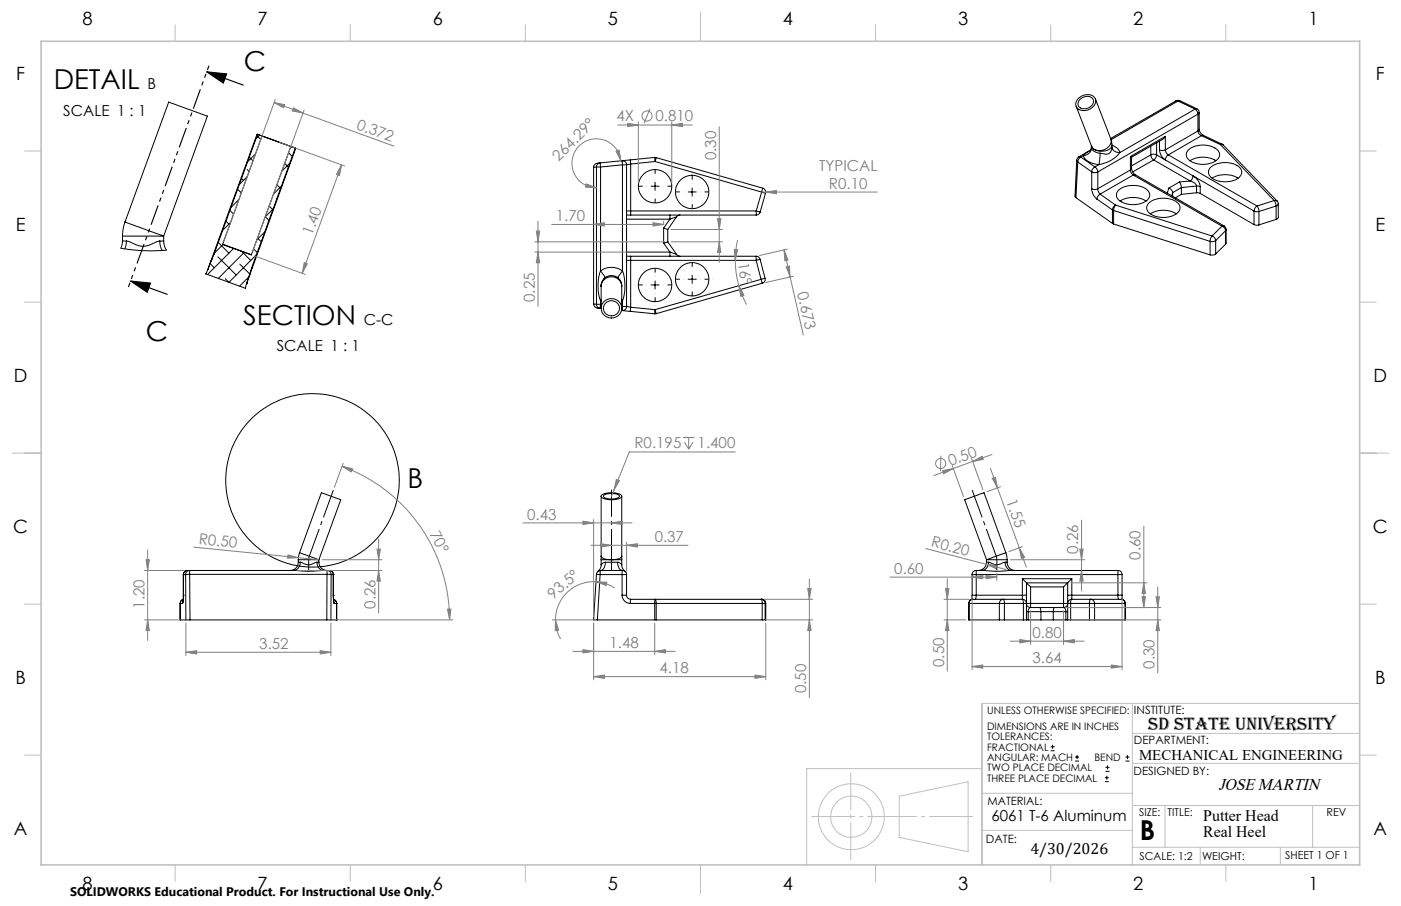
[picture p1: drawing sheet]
<svg xmlns="http://www.w3.org/2000/svg" width="432mm" height="279mm" viewBox="0 0 432 279" stroke-linecap="round" stroke-linejoin="round" font-family="sans-serif">
<g fill="none" stroke="#000" stroke-width=".31">
<path d="M331.7 32.8l4.7 12.4M332.2 30.6a3.5 3.5 0 0 1 5.3-.3 3.2 3.2 0 0 1-3.5 3.8 2.1 2.1 0 0 1-2.2-1.1 2.1 2.1 0 0 1 .4-2.4zM332.8 30.7a2.56 2.56 0 0 1 4.1 .1 2.65 2.65 0 0 1-1.4 2.5 2.65 2.65 0 0 1-3-.4 1.71 1.71 0 0 1 .3-2.2zM337.6 30.5l4.8 12.4M362.4 31.1l.7 .1M362.4 31.1l-20.1 11.6M363.1 31.2l5.2 2.5M363.1 31.2l-20.7 11.9M363.6 31l-1.2 .1M363.6 31l-.5 .2M363.6 31l5.3 2.5M368.3 33.7l.7 .6 .2 .9"/>
<path d="M368.3 33.7l-23.1 13.3M368.9 33.5l.5 .5 .2 .7M368.9 33.5l-.6 .2M369.2 35.2l-30.9 17.8M369.2 35.2v5.2M369.6 39.9l.2 .8 1 1M369.6 34.7l-.4 .5M369.6 39.9l-.4 .5M369.6 34.7v5.2M73.2 58.3l1.2 1.2M74.4 55l.6 .6M76.2 52.2l.6 .7"/>
<path d="M76.2 54.5l-2.4 2.4M76.8 48.5l1.2 1.1M78.8 47.4l-2.5 2.4M79.2 41.9l1.2 1.1M79.2 41.4l-13.4 37M79.4 41.5l-.2-.1 12 4.3-.2-.1M79.4 41.5l-13.5 37M79.4 41.5l1.4 .4M80 41.7l-1.1 1.1M80.8 41.9h-.3l9.4 3.4-.3-.1M80.8 41.9l-12.2 33.5M85.3 57l1.2 1.1"/>
<path d="M86.7 57.4l-2.4 2.4M87.7 50.4l1.2 1.1M88.9 47.1l1.2 1.1M89.3 50.3l-2.4 2.5M89.6 45.2l1.4 .4M89.6 45.2l-12.1 33.4M89.9 45.3l-.5 .4M91 45.6l-13.5 37.1M91.2 45.7l-13.5 37M183 51.6v42.1M183.8 51.5h1.3M183.8 51.5v42.3"/>
<path d="M183.8 51.5l-.8 .1M185 50.2l.1 1.3M185 50.2a1.27 1.27 0 0 0-1.2 1.3M185 50.2l-.9 .1a1.27 1.27 0 0 0-1.1 1.3M185.1 51.5v32M191.7 49.6l.1 1.2M191.7 49.6a1.22 1.22 0 0 1 1.4 1.2M191.7 49.6l-6.7 .6M191.8 50.8h1.3M191.8 50.8l-6.7 .7M191.8 50.8v32.8M193.1 50.8v43.7"/>
<path d="M194.3 49.3l.1 1.3M194.3 49.3l-2.6 .3M194.4 50.6l-1.3 .2M194.4 50.6v14.5M200.7 57.4h2.5M201.8 48.5l.1 1.3M201.8 48.5l.4 .1M201.8 48.5l-7.5 .8M201.9 49.8l32.8 9.4M201.9 49.8l-7.5 .8M201.9 56.2v2.5M202.2 48.6l-.3 1.2"/>
<path d="M202.2 48.6l32.9 9.4M212.1 59.2h2.5M213.3 58v2.5M234.7 59.2l1.2 .4M234.7 59.2l-1.6 5.9M235.1 58l-.4 1.2M235.1 58a1.26 1.26 0 0 1 .8 1.6M235.9 59.6l-1.6 5.8M331.9 49.4l-.6 11.1 .3 .5M331.9 49.4l.3 .6M332.2 50l-.6 11M332.2 50l4.3 3"/>
<path d="M332.5 48.4l-.6 1M332.5 48.4h.6M333.1 48.4l-.8 .9-.1 .7M333.1 48.4l4.3 3.1M333.9 48a5.1 5.1 0 0 0 4.8 2.8M333.9 48l-.8 .4M336.1 46.4l-2.2 1.6M336.1 46.3l-3.6 2.1M336.4 45.5l-.4 1M336.4 45.5v.2M336.4 44.9v.6M336.4 45.7a2.63 2.63 0 0 1-2.5 2.3"/>
<path d="M336.4 45.7a2.76 2.76 0 0 0 2.7 1.5M336.4 45.2l.9 .9M336.4 45.2l.1 .2M336.5 58.2a4.3 4.3 0 0 0 1.6 3.2M336.5 53l.6 .2 1.2-.2M336.5 58.2l.6 .2 1.2-.2M336.5 53v5.2M336.5 45.4l.8 .7M337.4 51.5l-.8 .8-.1 .7M337.4 51.5l.6 .4 .3 1.1M338.3 58.2l.2 .7 .6 1M338.3 53v5.2"/>
<path d="M338.7 50.8l-1.3 .7M339.1 59.9l-.9 .8-.1 .7M339.1 47.2l-.4 3.6M339.1 59.9l4.8 3.4M342.4 42.9l.3 1.9M342.4 42.9a3.4 3.4 0 0 1-4.4 3.5l-.7-.3M342.7 45.6v-.1a2.32 2.32 0 0 1-1.1 1.9l-1 .1-1.5-.3M342.7 45.6h.1M342.7 44.8a3.5 3.5 0 0 1-4.7 1.6l-.7-.3M342.7 45.6a2.16 2.16 0 0 0 2.5 1.4M342.7 44.8a3.7 3.7 0 0 1 2.5 2.2M342.7 44.8v.7"/>
<path d="M344.6 58.8a7.1 7.1 0 0 1 9.4 .3 2.28 2.28 0 0 1-1.5 3.3 7.2 7.2 0 0 1-8.1-1.2 1.92 1.92 0 0 1 .2-2.4zM345.2 47a10 10 0 0 1-6.5 3.8M348.4 52.4l.3 .9 .6 .7M348.4 48.3l.4 .2M348.4 48.3v4.1M348.4 52.4l-10.1 5.8M348.8 51.9l.4 1.4 .7 .6M348.8 51.9l-.4 .5M348.8 48.5v3.4M349.3 54l-10.2 5.9M349.3 54l27.3 15.7M349.9 53.9l-.6 .1"/>
<path d="M349.9 53.9l27.4 15.8M354.7 47.8l.2 .8 .7 .7M354.7 47.8l.6-.2 1.2 .2M354.7 47.8l-5.9 3.4M354.7 45.1v2.7M355.6 49.3l11.2 6.5M355.6 49.3l-6.5 3.7M356.5 47.8l-.4 1.1-.5 .4M356.5 47.8l30 17.3M356.5 44v3.8M357.4 46.2a4 4 0 0 0 1.8 3.1l.2-.9 .7-.6M357.4 46.2l.9 .2 .9-.2"/>
<path d="M357.4 43.5v2.7M359.2 42.1l-.9 .9-9.5 5.5M359.2 46.2l.2 .9 .7 .7M359.2 42.1v4.1M359.2 42.1l-10.8 6.2M360.1 47.8l27.3 15.7M360.2 58a1.68 1.68 0 0 1 1.2 1.4M360.2 58l-.4 1.6M361.4 59.4v1.1M361.4 59.4l-.3 1M363.5 56.1l.6 1.8M363.5 56.1l-3.3 1.9"/>
<path d="M364.1 57.9l-2.7 1.5M364.1 57.9v2M364.1 59.9l-1.9 1.1M366.4 46.1a7.2 7.2 0 0 1 9.2 .5 2.36 2.36 0 0 1-1.6 3.4 7.2 7.2 0 0 1-8.1-1.2 1.97 1.97 0 0 1 .5-2.7zM366.7 49.6a7.8 7.8 0 0 1 8.1 0M366.8 55.8l.7-.7 .2-.8a4.5 4.5 0 0 1 2.2 3.3M366.8 55.8a2.48 2.48 0 0 1 2 1.6M366.8 55.8l-3.3 .3M368.8 57.4l1.1 .2M368.8 59.4l1.1 .3M368.8 57.4l-4.7 .5M368.8 57.4v2"/>
<path d="M368.8 59.4l-4.7 .5M369.2 40.4l.3 .8 .8 .6M369.2 40.4l-10 5.8M369.9 57.6v2.1M369.9 59.7l16.6 9.6M370.3 41.8l-10.2 6M370.3 41.8l5.8 2.8M370.8 41.7l-.5 .1M370.8 41.7l5.9 2.8M373.3 51.5a7.4 7.4 0 0 1 8.9 .3 2.26 2.26 0 0 1-1.4 3.6 7.3 7.3 0 0 1-8-1.2 1.98 1.98 0 0 1 .5-2.7zM373.6 55a7.8 7.8 0 0 1 8 0M376.1 44.6l.9 .2"/>
<path d="M376.1 44.6l16.6 17.2M376.7 44.5l.3 .3M376.7 44.5l-.6 .1M377 44.8l16.6 17.2M37.7 74.3l-.4 2.3 4.1 .5 4.6 .3 5.3-.3-.6-1.2-.3-1.6M37.7 74.3h1.3M37.7 72.8h12.7M37.7 72.8v1.5M38.5 68.5l-.6 2.7-.2 1.6M38.5 68.5l13.6-37 11.8 4.3-13.5 37M38.5 68.5l11.9 4.3M39 74.3l.5 .1a9 9 0 0 0 5.8 1.4l3.9-1.5"/>
<path d="M39 74.3l-.5 2.4M49.2 74.3l.2 1.6 .6 1.3M49.2 74.3h1.2M50.4 72.8v1.5M65.8 78.4l-.8 2M65.8 78.4l.1 .1M65.9 78.5l-.6 1.6M67.2 79.2l5.6 5.6M67.3 74.8l3.3 3.3M68.6 75.4l8.9 3.2M68.7 75.4l-2.6 2.7M69.7 68.2l1.1 1.2"/>
<path d="M70.9 64.9l1.1 1.1M71.1 68.6l-2.4 2.4M72 76.6l-8 8.1M73.6 61.5l-2.4 2.5M74.4 77.5l2.9 2.8M75.3 77.8l-8 8.1M78.4 77l.9 .9M79 78.6l-8.4 8.5M79.4 73.4l1.1 1.1M81.6 71.5l-2.4 2.4M82.9 63.5l1.1 1.1M84.2 64.5l-2.5 2.4 1.2 1.1"/>
<path d="M85.1 61.2l.2 .2M193.1 65.1h1.3M193.1 66.3h1.3M193.1 79h1.3M193.1 67.6h13.4M193.1 77.8h13.4M194.4 65.1v1.2M194.4 79v1.3M194.4 65.1h38.7M194.4 66.3h38.7M194.4 79h38.6M204.5 70.3l1.3 .5"/>
<path d="M204.5 75l2 2.8M204.5 70.3v4.7M205.8 74.6l-1.3 .4M205.8 70.8v3.8M205.8 74.6l2.7 3.9M206.5 66.3v1.3M206.5 77.8v1.2M206.5 77.8l2 .7M206.5 67.6l-2 2.7M208.5 66.9l-2 .7M208.5 78.5l.5 .4 .6 .1M208.5 66.9l-2.7 3.9"/>
<path d="M209.6 66.3l-1.1 .6M233 79v1.3M233 79a1.23 1.23 0 0 1 1.3 1M233.1 65.1l1.2 .3M233.1 65.1v1.2M234.3 65.4a1.25 1.25 0 0 1-1.2 .9M234.3 80l-1.3 .3M234.3 80l1.5 5.8M331.6 61l11.3 7.9M338.1 61.4l4.8 3.3M342.9 64.7l.3 .2M342.9 68.9l.3 .2"/>
<path d="M342.9 64.7v4.2M343.2 64.9l29.8 9.5M343.2 64.9v4.2M343.2 69.1l29.8 9.5M343.9 63.3l-.5 .7-.2 .9M343.9 63.3a1.8 1.8 0 0 0-1 1.4M343.9 63.3l29.7 9.5M345.2 62a7.8 7.8 0 0 1 8 0M354.2 62.5a7.3 7.3 0 0 1 9.2 .5 2.31 2.31 0 0 1-1.6 3.4 7.1 7.1 0 0 1-8-1.2 1.92 1.92 0 0 1 .4-2.7zM354.5 66a7.6 7.6 0 0 1 8 0M373 74.4v4.2M373.6 72.8l-.6 1.6"/>
<path d="M373.6 72.8a1.74 1.74 0 0 1 1.1 1.4M374.7 74.2l-.8 .3-.9-.1M374.7 78.3l-.8 .4-.9-.1M374.7 74.2v4.1M376.6 69.7a1.62 1.62 0 0 1 1.1 1.5M376.6 69.7l-3 3.1M377.3 69.7l.3 .3 .3 .8M377.3 69.7h-.7M377.7 71.2l-3 3M377.7 71.2v4.1M377.7 75.3l-3 3M377.9 70.8v4.2l-.2 .3"/>
<path d="M377.9 70.8l-.2 .4M386.5 65.1l1.5 .1M386.5 69.3l.7 .2 .8-.1M386.5 65.1v4.2M387.4 63.5l.4 .6 .2 1.1M387.4 63.5l-.6 .7-.3 .9M388 65.2v4.2M392.7 61.8l.6 1.7M392.7 61.8l.9 .2M392.7 61.8l-5.3 1.7M393.3 63.5l-5.3 1.7M393.3 63.5v4.2"/>
<path d="M393.3 67.7l-5.3 1.7M393.6 62l.4 .9M394 62.9v4.2l-.7 .6M394 62.9l-.7 .6M63.4 84.5l12.2 4.4 .4-1.4M63.4 84.4l.1 .1M64 83.2l-.6 1.3M64 83.2h.1M64.8 81.3l1.2 1.3M65 80.4l-1 2.8M65.3 80.1l-1.3 3.1M65.3 80.1l-.3 .3"/>
<path d="M69.4 85.9l1.1 1.1M73.9 81.5l3.1 3M76 87.5v.1M76 87.5h.1M76.7 85.4l-2.9 2.9M77 84.8l-1 2.7M77 84.3l-1 3.2M77 84.3v.5M77.5 82.7h.2M77.5 82.7l-.5 1.6M77.7 82.7l-.7 2.1M183 93.7a1.34 1.34 0 0 0 1.1 1.3l.9 .1"/>
<path d="M183 93.7l.8 .1M183.8 93.8h1.3M183.8 93.8a1.21 1.21 0 0 0 1.2 1.3M185.1 83.5a13.5 13.5 0 0 0 0 9.3M185.1 83.5l1.5 2-.5 .5M185.1 83.5a5.7 5.7 0 0 1 6.7 .1M185.1 93.8l-.1 1.3M185.1 92.8v1M185.1 92.8l.2 .1M185.1 93.8h.2M185.3 88.3a3.2 3.2 0 0 1 3.2-3.3 3.2 3.2 0 0 1 3.1 3.3M185.3 88.3a3.2 3.2 0 0 1 3.2-2.9 3.2 3.2 0 0 1 3.1 2.9"/>
<path d="M185.3 88.3v6.8h-.3M185.3 92.5l-.2 .3M185.3 87.6v.6M186 93.1a3.1 3.1 0 0 1 4.6-.3 3.1 3.1 0 0 1-.2 4.6 3.1 3.1 0 0 1-4.1-.1 3.1 3.1 0 0 1-.3-4.2zM186.6 93.5a2.44 2.44 0 0 1 3.6-.1 2.44 2.44 0 0 1-.2 3.6 2.44 2.44 0 0 1-3.5-.5 2.23 2.23 0 0 1 .1-3zM191.6 95.7l.1 .1M191.6 88.3v6.8M191.6 92.5l.2 .2M191.6 94.5h.2M191.7 95.8l2.6 .2M191.8 83.6l-1.4 2 .2 .2M191.8 83.6a13.8 13.8 0 0 1 0 9.1"/>
<path d="M191.8 94.5h1.3M191.8 94.5l-.1 1.3M191.8 92.7v1.8M191.8 92.7l-.2 .2M193.1 94.5a1.27 1.27 0 0 1-1.4 1.3M193.1 80.3h1.3M193.1 94.5l1.3 .3M194.3 96l7.5 .8M194.4 94.8l-.1 1.2M194.4 80.3v14.5M194.4 80.3h38.6M194.4 94.8l7.5 .7"/>
<path d="M200.7 87.9h2.5M201.9 95.5l.3 1.2M201.9 95.5l-.1 1.3M201.9 86.6v2.5M202.2 96.7l-.4 .1M212.1 86.1h2.5M213.3 84.9v2.5M233 80.3l1.6 5.8M234.6 86.1l.3 1.2M234.6 86.1l-32.7 9.4M234.9 87.3l-32.7 9.4M235.8 85.8l-1.2 .3"/>
<path d="M235.8 85.8a1.23 1.23 0 0 1-.9 1.5M185.3 153v18.5M185.4 152.7a6 6 0 0 1 6.2 .2 1.05 1.05 0 0 1-1.2 1l-1.5 .2-1.7-.1a2.1 2.1 0 0 1-1.9-1zM186.2 152.7a4.8 4.8 0 0 1 4.7 .2 2.51 2.51 0 0 1-2.8 1l-.4-.1a1.55 1.55 0 0 1-1.7-.9zM191.6 153v18.5M56.5 177.2h.1M56.5 177.2h.7M56.5 177.2v6.4M57.2 177.2l.1 14M58.5 177.1l-1.3 .1M58.5 177.1v-1.1a1.12 1.12 0 0 0-1.3 1.2M58.5 177.1l.1 14.1"/>
<path d="M58.5 177.1h42.3M90.5 175.9h-32.7a1.26 1.26 0 0 0-1.3 1.3M90.5 175.9l4.4 .3 4.8-.3M91.9 173.4a2.53 2.53 0 0 1-2.5 2.5M91.9 173.4h.7M91.9 172.6h6.4M91.9 172.6v.8M92.3 170.5l-.4 2.1M92.3 170.5l6.8-18.6 1.3 .5 4.6 1.7-6.7 18.5M92.3 170.5l6 2.1M92.6 173.4l.5 .1a3.4 3.4 0 0 0 4.1 0l.5-.1M92.6 173.4a2.32 2.32 0 0 1-2.1 2.5"/>
<path d="M97.7 173.4a2.33 2.33 0 0 0 2 2.5M97.7 173.4h.6M98.3 173.4a2.53 2.53 0 0 0 2.5 2.5M98.3 172.6v.8M99.7 175.9h1.8a1.21 1.21 0 0 1 1.2 1.3M100.8 177.1l1.3 .1M100.8 177.1v-1.1a1.13 1.13 0 0 1 1.3 1.2M100.8 177.1l-.1 14.1M102.1 177.2h.6M102.1 177.2l-.1 14M102.7 177.2h.1M102.7 177.2v6.4"/>
<path d="M183.8 177.1l1.2 .1M183.8 177.1l-.8 14.1h1.1M184.3 176.2h.1M185 177.2l-.9 14M185 177.2h6.7M185.1 175.9l-.1 1.3M185.1 175.9a1.27 1.27 0 0 0-1.3 1.2M185.1 175.9h6.7M185.3 174.2l-.2 .9-.7 1M185.3 171.5v1.1M185.3 171.5a3 3 0 0 0 3.2 1.1M185.3 172.6h3.2"/>
<path d="M185.3 172.6v1.6M186.6 173.4a2.21 2.21 0 0 1-1.5 2.5M186.6 173.4h3.8M186.6 173.4l-.8 .2-.5 .6M188.5 172.6h3.1M190.4 173.4a2.21 2.21 0 0 0 1.4 2.5M190.4 173.4l.7 .2 .5 .6M191.6 174.2l.2 .9 .7 1M191.6 171.5v1.1M191.6 171.5a2.2 2.2 0 0 1-2.3 1.1h-.8M191.6 172.6v1.6M191.7 177.2h1.4"/>
<path d="M191.7 177.2v6.4M191.8 175.9l-.1 1.3M191.8 175.9a1.21 1.21 0 0 1 1.3 1.3M193.1 177.2v6.4M299.6 177.2h1.3M299.6 177.2v6.4M300.9 175.9a1.21 1.21 0 0 0-1.3 1.3M300.9 175.9v1.3M300.9 177.2h43.7M300.9 175.9h1.7M300.9 177.2v6.4M302.6 175.9a43 43 0 0 0 9.2 0"/>
<path d="M304.1 173.4a2.53 2.53 0 0 1-2.6 2.5M304.1 173.4h.6M304.1 172.6h6.3M304.1 172.6v.8M304.7 173.4l.5 .1a3.7 3.7 0 0 0 4.4-.1h.2M304.7 173.4a2.33 2.33 0 0 1-2.1 2.5M309.8 173.4a2.33 2.33 0 0 0 2 2.5M309.8 173.4h.6M310 170.5l.4 2.1M310 170.5l-6.7-18.6-1.4 .5-4.6 1.7 6.8 18.5M310 170.5l-5.9 2.1M310.4 173.4a2.53 2.53 0 0 0 2.5 2.5"/>
<path d="M310.4 172.6v.8M311.8 175.9h32.8M315.1 178.5l1.3 1.2M315.1 178.5v5.1M315.1 178.5h15.2M316.4 179.7l1.2 1.3M316.4 179.7v3.9M316.4 179.7h12.7M329.1 179.7l-1.3 1.3M329.1 179.7v3.9M330.3 178.5l-1.2 1.2M330.3 178.5v5.1"/>
<path d="M344.6 175.9a1.26 1.26 0 0 1 1.2 1.3M344.6 175.9v1.3M344.6 177.2h1.2M344.6 177.2v6.4M345.8 177.2v6.4M55.5 191.2h.1M55.5 186.1h.1M55.5 186.1h.8M55.5 191.2h1.8M55.5 186.1v5.1M56.5 184.9l-.6 .3-.4 .9M56.5 183.6l-.2 2.5"/>
<path d="M56.5 183.6h.1M57.3 191.2h1.3M58.6 191.2h42.1M100.7 191.2h1.3M102 191.2h1.8M102.7 183.6l.2 2M102.7 183.6l.3 2.5M102.7 183.6h.1M102.8 184.9l.7 .5 .3 .7M102.9 185.5l.1 .6M103 186.1h.8M103.8 191.2h.1"/>
<path d="M103.8 186.1h.1M103.8 186.1v5.1M184.1 191.2h17.7M191.7 183.6a2.53 2.53 0 0 0 2.6 2.5M191.7 183.6h1.4M193.1 183.6a1.33 1.33 0 0 0 1.3 1.2M194.3 186.1h7.5M194.4 184.8l-.1 1.3M194.4 184.8h40.3M201.8 186.1h.4M201.8 191.2h.4M201.8 186.1l.1-1.3 .2 .2 .1 1.1"/>
<path d="M201.8 186.1v5.1M202.2 186.1v5.1M202.2 186.1h32.7M202.2 191.2h32.7M234.7 184.8a1.26 1.26 0 0 1 1.3 1.3M234.7 184.8a1.21 1.21 0 0 1 1.2 1.3v5.1M234.9 186.1v-.7l-.3-.6a1.21 1.21 0 0 1 1.2 1.3M234.9 191.2h.9M234.9 186.1h.9M234.9 186.1v5.1M235.8 186.1v5.1M235.8 186.1h.2"/>
<path d="M235.8 191.2h.1M236 186.1l-.1 5.1M298.6 186.1l.1 5.1M298.6 186.1h.1M298.7 186.1h9.3M298.7 191.2h9.3M298.7 186.1v5.1M299.6 183.6l-.1 1.3M299.6 183.6h1.3M299.9 184.8a1.26 1.26 0 0 0-1.3 1.3M299.9 184.8a1.21 1.21 0 0 0-1.2 1.3M299.9 184.8h15.2"/>
<path d="M300.9 183.6l-.3 1.2M300.9 183.6h14.2M308 186.1h1.6M308 191.2h1.6M308 186.1a1.15 1.15 0 0 1 1.4-1.2l.2 1.2M308 186.1v5.1M309.6 186.1h5.8M309.6 191.2h5.8M309.6 186.1v5.1M315.1 184.8l.3 1.3M315.1 184.8a1.26 1.26 0 0 1 1.3 1.3M315.1 183.6v1.2"/>
<path d="M315.1 183.6h1.3M315.4 186.1h1M315.4 191.2h1M315.4 186.1v5.1M316.4 188.6h.5M316.4 186.1a1.26 1.26 0 0 0 1.2 1.3M316.4 191.2h.5M316.4 183.6v2.5M316.4 186.1h1.2M316.4 186.1v5.1M316.9 191.2h11.6M316.9 188.6v2.6"/>
<path d="M316.9 188.6h11.6M317.6 187.4a1.02 1.02 0 0 0-.7 1.2M317.6 186.1v1.3M317.6 186.1h10.2M317.6 187.4h10.2M317.6 181h10.2M317.6 181v5.1M320.4 187.4l.4 .7v3.1M325 187.4l-.4 .7v3.1M327.8 187.4l.5 .2 .2 1M327.8 186.1h1.3M327.8 186.1v1.3"/>
<path d="M327.8 181v5.1M328.5 188.6h.6M328.5 191.2h.6M328.5 188.6v2.6M329.1 186.1h.9M329.1 191.2h.9M329.1 186.1a1.33 1.33 0 0 1-1.3 1.3M329.1 183.6v2.5M329.1 183.6h1.2M329.1 186.1v5.1M330 186.1h5.8M330 191.2h5.8"/>
<path d="M330 186.1v5.1M330.3 184.8h15.2a1.21 1.21 0 0 1 1.3 1.3M330.3 184.8l-.3 .6v.7M330.3 184.8a1.21 1.21 0 0 0-1.2 1.3M330.3 183.6v1.2M330.3 183.6h14.3M335.8 186.1h1.6M335.8 191.2h1.6M335.8 186.1v-.3a.69 .69 0 0 1 .1-.7 .69 .69 0 0 1 .7-.2l.5 .5 .3 .7M335.8 186.1v5.1M337.4 186.1h9.4M337.4 191.2h9.4"/>
<path d="M337.4 186.1v5.1M344.6 183.6l.2 1.2M344.6 183.6h1.2M345.8 183.6l.1 1.3M346.8 191.2h.1M346.8 186.1h.1M346.8 186.1v5.1M323.8 231.5h1.2M323.8 230.3h1.2M324.4 229.7v1.2M331.4 234.7h1.2M331.4 233.5h1.2"/>
<path d="M332 232.9v1.2M340.5 239.8h1.2M340.7 237.9h1.2M340.7 236.6h1.2M341.1 239.2v1.3M341.3 236v1.3M346.9 234.7h1.2M346.9 233.5h1.2M347.5 232.9v1.2M340.5 241.1h1.2"/>
<circle cx="201.9" cy="57.4" r="5.1"/>
<circle cx="213.3" cy="59.2" r="5.1"/>
<circle cx="201.9" cy="87.9" r="5.1"/>
<circle cx="213.3" cy="86.1" r="5.1"/>
<circle cx="96.3" cy="148.1" r="26.7"/>
</g>
<g fill="none" stroke="#808080" stroke-width=".31">
<path d="M84.5 31.6l3.3 .7-.4 .9zM84.5 31.6l37 13.5M84.8 30.7l-15.9 43.7M90.5 33.3l2.9 1.6-3.3-.7zM93.7 33.9l-15.9 43.7M190.4 38.6h23M193.5 38l3.2 .6-3.2 .5zM196.7 37.5v18.9M200.3 33.5l-1.8 4.5M207 38.6l3.3-.6v1.1zM207 37.5v18.9M221.7 39.1v41.8"/>
<path d="M86.1 43.9l20.1 7.3M105.3 50.9l-.7 3.3-.9-.4zM105.3 50.9l-12.2 33.4M180.7 56.7l3.1 1.2-3.3-.2zM189.9 46.6l.9-.3 .5 3.3zM191.3 49.6a7.5 7.5 0 0 0-8-6.8 7.5 7.5 0 0 0-7 7.8 7.5 7.5 0 0 0 7.5 7.3M234.7 59.2h35.7M236 59.2l3.3-.5v1.1zM78.4 78.9l15.7 5.7M164.8 74.6h40M164.8 77.8h40.7M165.3 71.3h1l-.5 3.3z"/>
<path d="M165.8 77.8l.5 3.2h-1zM165.8 68.2v26.2M170 69.2h34.5M183 69.2l3.3-.5v1zM201.3 68.7l3.2 .5-3.2 .5zM204.5 68.2v1.2M206.8 74.6h15.9M206.8 70.8h15.9M221.2 67.5h1l-.5 3.3zM221.7 74.6l.5 3.3h-1zM226.3 76.9l1 .1-.7 3.3zM227.3 74l-.5 3.1-.2 3.2"/>
<path d="M241.7 77.1l1.2 3.1-1 .2zM241.7 77.1l1.8 8.3M242.6 76.8l-8.6 2M93.8 81l.9 .4-1.6 2.9zM226.6 80.3l.4 4.7 .7 3.1M227.7 88.1l1.6 3-1 .3zM227.7 88.1l1 3 1.4 2.8M242.3 82.3l1-.2 .2 3.3zM243.5 85.4l4.1 17.9M244.5 85.2l-8.6 1.9M210.5 134.9h3.5M210.9 136.3l1.4 2.2"/>
<path d="M212.3 134.9v3.6M213.6 136.3l-1.3 2.2M226.6 139.4h-32.6l-4.8 11.7M105.4 143.8l3.3 .8-.4 .9zM105.4 143.8a50.5 50.5 0 0 1 33.2 47.4M105.8 142.9l-2.7 7.3M189.2 151.1l-.7 1.9M190 147.8l.9 .4-1.7 2.9zM290 140.5l-.2 4.8M290.5 145.1l3.3-.6-2.9 1.6zM293.5 143.5l3.5 9.7M293.8 144.5l-6 2.1"/>
<path d="M299.4 141.4l3.5 9.6M299.8 142.3l2.9-1.6 .3 1zM299.8 142.3l-6 2.2M305.3 144.5l2.1 5.9M305.8 140.2l-6 2.1M305.8 147.5l1-.3 .6 3.2zM307.4 150.4l6.7 18.5M308.4 150.1l-4.2 1.5M44.5 175.9h12.3M45 172.6h1l-.5 3.3zM45.5 169.6v27.9M59.8 168.7l38.5 3.9"/>
<path d="M88.8 171.1l3.2 .9-3.3 .2zM91.5 175.9h26.2M99.3 172.6h18.4M116.2 169.3h1l-.5 3.3zM116.7 175.9l.5 3.3h-1zM116.7 166.3v22.7M161.1 161.3h33.7M179.7 160.7l3.3 .6-3.3 .4zM182.1 168.2h30M183 160.2v29.9M183.7 179.4l3.3 .2-.2 1zM183.7 179.4a11.7 11.7 0 0 0-12.5 11.8"/>
<path d="M183.7 179.4l3.5 .8 2.2 1.2M185.1 167.7l3.4 .5-3.4 .5zM188.5 161.3l3.3-.6v1zM193.1 168.2l3.3-.5v1zM193.1 167.2v9M249.4 178.5v36.7M274.3 178h32.9M285.3 169.2l18.7 4.8M292 178.5v28.5M299.6 178l3.3-.6v1.1zM303.9 177.4l3.3 .6-3.3 .5zM304 174l3.3 .4-.3 1z"/>
<path d="M304 174l6.1 1.6M307.2 176.9v2.1M311.4 172.6h22.9M314.1 168.9l1.7 3-1 .3zM314.1 168.9l2.2 6M315.1 168.6l-4.2 1.5M330.1 179.7h23.4M332.8 169.3h1l-.5 3.3zM333.3 175.9l.5 3.3h-1zM333.3 160.4v21.9M352.5 179.7l.5 3.3h-1zM352.5 162.3v25.1"/>
<path d="M44.5 191.2h13.1M45.5 191.2l.5 3.3h-1zM57.3 192.2v10M101.7 191.2h37.9M102 192.2v10M137.9 187.9h1.1l-.4 3.3zM170.2 191.2h12.9M171.2 191.2l1 3.1-1.1 .2zM171.2 191.2l.4 3 1.2 2.8M183 192.2v17.5M201.8 192.2v9.7M235.6 184.8h14.9"/>
<path d="M235.9 191.2h14.6M236 192.2v17.5M249 181.5h1l-.6 3.3zM249.4 191.2l.6 3.3h-1zM290.9 191.2h6.7M290.9 184.8h8M291.4 181.5h1.1l-.5 3.3zM292 191.2l.5 3.3h-1.1zM299.6 184.5v22.1M311.3 197.7h22.9M314.3 197.2l3.3 .5-3.3 .6zM317.6 188.3v10.5"/>
<path d="M327.8 197.7l3.3-.5v1.1zM327.8 188.3v10.5M328.8 187.4h29M329.5 191.2h28.3M345.8 184.5v22.1M352 184h1l-.5 3.4zM356.3 184h1l-.5 3.4zM356.8 191.2l.5 3.3h-1zM356.8 181v26.5M57.3 201.2l3.3-.5v1zM57.3 201.2h44.7M98.7 200.7l3.3 .5-3.3 .5z"/>
<path d="M176.6 200.9h31.5M179.7 200.3l3.3 .6-3.3 .5zM183 208.7l3.3-.5v1zM183 208.7h53M201.8 200.9l3.3-.6v1.1zM232.7 208.2l3.3 .5-3.3 .5zM299.6 205.6l3.3-.5v1zM299.6 205.6h46.2M342.5 205.1l3.3 .5-3.3 .5z"/>
<circle cx="199.4" cy="35.8" r="1.55"/>
<circle cx="289.9" cy="143" r="1.56"/>
</g>
<path d="M95.1 175.9v-3.3M95.3 171.5l-.2 1.1M188.5 175.9v-3.3M188.5 172.6v-1.1M307.2 172.6l-.2-1.1M307.2 175.9v-3.3" fill="none" stroke="#000" stroke-width=".31" stroke-dasharray="15.2 1.3 1.3 1.3" stroke-linecap="butt"/>
<path d="M63.7 22.2l6.1 .6-1 2.8zM63.7 22.2l11.3 4M40.3 86.7l6.1 .6-1 2.8zM40.3 86.7l11.2 4.1" fill="none" stroke="#000" stroke-width=".35"/>
<g fill="none" stroke="#c0c0c0" stroke-width=".31">
<path d="M54 7.6v5.1M107.9 7.6v5.1M161.9 7.6v5.1M215.9 3.8v8.9M269.8 7.6v5.1M323.8 7.6v5.1M377.8 7.6v5.1M7.6 46.6h5.1M419.1 46.6h5.1M7.6 93.2h5.1M419.1 93.2h5.1M3.8 139.7h8.9"/>
<path d="M419.1 139.7h8.9M7.6 186.3h5.1M419.1 186.3h5.1M349 216.9v49.8M419.1 216.9h-116.5v49.8M7.6 232.9h5.1M302.6 237h-54v29.7M349 226.2h70.1M349 235.4h70.1M419.1 232.9h5.1M277.1 245.5l21.3-4.4v21.6l-21.3-4.5zM302.6 244.7h46.4"/>
<path d="M302.6 256.1h46.4M349 248.4h70.1M359.1 248.4v12.9M404.6 248.4v12.9M54 266.7v5.1M107.9 266.7v5.1M161.9 266.7v5.1M215.9 266.7v8.9M269.8 266.7v5.1M323.8 266.7v5.1M349 261.3h70.1M369.9 261.3v5.4"/>
<path d="M377.8 266.7v5.1M394.6 261.3v5.4"/>
<circle cx="262.4" cy="251.9" r="10.2"/>
<circle cx="262.4" cy="251.9" r="6.4"/>
</g>
<path d="M95.3 171.5l7.4-20.4M307 171.5l-7.4-20.4" fill="none" stroke="#000" stroke-width=".31" stroke-dasharray="15.2 1.3 1.3 1.3" stroke-dashoffset="6.3" stroke-linecap="butt"/>
<path d="M188.5 171.5v-20.5" fill="none" stroke="#000" stroke-width=".31" stroke-dasharray="15.2 1.3 1.3 1.3" stroke-dashoffset="6.9" stroke-linecap="butt"/>
<g fill="none" stroke="#000" stroke-width=".31" stroke-dasharray="15.2 1.3 1.3 1.3" stroke-dashoffset="15.2" stroke-linecap="butt">
<path d="M199.4 57.4h-3.9M201.9 54.9v-3.9M201.9 59.9v3.9M204.4 57.4h3.9M210.8 59.2h-3.8M213.3 56.7v-3.9M215.8 59.2h3.9M213.3 61.7v3.9M199.4 87.9h-3.9M201.9 85.4v-3.9M201.9 90.4v3.9M204.4 87.9h3.9"/>
<path d="M210.8 86.1h-3.8M213.3 83.6v-3.9M213.3 88.6v3.9M215.8 86.1h3.9"/>
</g>
<path d="M64.4 20.3l-24.8 68.2" fill="none" stroke="#000" stroke-width=".35" stroke-dasharray="6.3 1.3 1.3 1.3 1.3 1.3" stroke-dashoffset="5" stroke-linecap="butt"/>
<path d="M262.2 238.2v27.1" fill="none" stroke="#c0c0c0" stroke-width=".31" stroke-dasharray="15.2 1.3 1.3 1.3" stroke-dashoffset="3.6" stroke-linecap="butt"/>
<path d="M250 251.8h49.9" fill="none" stroke="#c0c0c0" stroke-width=".31" stroke-dasharray="15.2 1.3 1.3 1.3" stroke-dashoffset="1.7" stroke-linecap="butt"/>
<path d="M12.7 12.7h406.4v254h-406.4z" fill="none" stroke="#c0c0c0" stroke-width=".5"/>
<path d="M63.7 22.2l6.1 .6-1 2.8zM40.3 86.7l6.1 .6-1 2.8z" fill="#000"/>
<g fill="#808080">
<path d="M304 174l3.3 .4-.3 1z"/>
<path d="M88.8 171.1l3.2 .9-3.3 .2z"/>
<path d="M236 59.2l3.3-.5v1.1z"/>
<path d="M314.1 168.9l1.7 3-1 .3zM305.8 147.5l1-.3 .6 3.2z"/>
<path d="M137.9 187.9h1.1l-.4 3.3zM105.4 143.8l3.3 .8-.4 .9z"/>
<path d="M90.5 33.3l2.9 1.6-3.3-.7zM84.5 31.6l3.3 .7-.4 .9z"/>
<path d="M232.7 208.2l3.3 .5-3.3 .5zM183 208.7l3.3-.5v1zM201.3 68.7l3.2 .5-3.2 .5zM183 69.2l3.3-.5v1zM98.7 200.7l3.3 .5-3.3 .5zM57.3 201.2l3.3-.5v1z"/>
<path d="M179.7 200.3l3.3 .6-3.3 .5zM201.8 200.9l3.3-.6v1.1zM190 147.8l-.8 3.3 1.7-2.9zM193.5 38l3.2 .6-3.2 .5zM207 38.6l3.3-.6v1.1zM299.6 205.6l3.3-.5v1zM342.5 205.1l3.3 .5-3.3 .5zM299.6 178l3.3-.6v1.1zM303.9 177.4l3.3 .6-3.3 .5z"/>
<path d="M179.7 160.7l3.3 .6-3.3 .4zM188.5 161.3l3.3-.6v1z"/>
<path d="M193.1 168.2l3.3-.5v1zM185.1 167.7l3.4 .5-3.4 .5z"/>
<path d="M290.5 145.1l3.3-.6-2.9 1.6zM299.8 142.3l2.9-1.6 .3 1z"/>
<path d="M183.7 179.4l3.3 .2-.2 1zM171.2 191.2l1 3.1-1.1 .2z"/>
<path d="M180.7 56.7l3.1 1.2-3.3-.2zM189.9 46.6l.9-.3 .5 3.3z"/>
<path d="M105.3 50.9l-.7 3.3-.9-.4zM93.8 81l.9 .4-1.6 2.9z"/>
<path d="M221.7 74.6l.5 3.3h-1zM221.2 67.5h1l-.5 3.3z"/>
<path d="M45.5 191.2l.5 3.3h-1zM45 172.6h1l-.5 3.3zM116.7 175.9l.5 3.3h-1zM116.2 169.3h1l-.5 3.3zM292 191.2l.5 3.3h-1.1zM291.4 181.5h1.1l-.5 3.3zM333.3 175.9l.5 3.3h-1zM332.8 169.3h1l-.5 3.3zM352 184h1l-.5 3.4zM352.5 179.7l.5 3.3h-1z"/>
<path d="M249 181.5h1l-.6 3.3zM249.4 191.2l.6 3.3h-1zM165.3 71.3h1l-.5 3.3zM165.8 77.8l.5 3.2h-1zM356.3 184h1l-.5 3.4zM356.8 191.2l.5 3.3h-1z"/>
<path d="M226.3 76.9l1 .1-.7 3.3zM227.7 88.1l1.6 3-1 .3z"/>
<path d="M241.7 77.1l1.2 3.1-1 .2zM242.3 82.3l1-.2 .2 3.3z"/>
<path d="M314.3 197.2l3.3 .5-3.3 .6zM327.8 197.7l3.3-.5v1.1z"/>
</g>
<g font-size="8.5">
<text x="75.2" y="21.9">C</text>
<text x="16.5" y="27.6">DETAIL</text>
<text x="75" y="100.1">SECTION</text>
<text x="44.9" y="105.3">C</text>
<text x="125.6" y="150.5">B</text>
<text x="351.3" y="259">B</text>
</g>
<g font-size="5.6">
<text x="25.4" y="7.9">8</text>
<text x="79.4" y="7.9">7</text>
<text x="133.4" y="7.9">6</text>
<text x="187.3" y="7.9">5</text>
<text x="241.3" y="7.9">4</text>
<text x="295.3" y="7.9">3</text>
<text x="349.3" y="7.9">2</text>
<text x="403.2" y="7.9">1</text>
<text x="5" y="24.8">F</text>
<text x="424.1" y="24.8">F</text>
<text x="4.8" y="71.4">E</text>
<text x="423.9" y="71.4">E</text>
<text x="4.2" y="117.9">D</text>
<text x="423.3" y="117.9">D</text>
<text x="4.1" y="164.5">C</text>
<text x="423.2" y="164.5">C</text>
<text x="4.7" y="211.1">B</text>
<text x="423.8" y="211.1">B</text>
<text x="353.9" y="225.1">sd state university</text>
<text x="4.3" y="257.6">A</text>
<text x="423.4" y="257.6">A</text>
<text x="25.4" y="274.6">8</text>
<text x="79.4" y="274.6">7</text>
<text x="133.4" y="274.6">6</text>
<text x="187.3" y="274.6">5</text>
<text x="241.3" y="274.6">4</text>
<text x="295.3" y="274.6">3</text>
<text x="349.3" y="274.6">2</text>
<text x="403.2" y="274.6">1</text>
</g>
<text font-size="5.2" x="375.6" y="243.7">JOSE MARTIN</text>
<g font-size="4.9">
<text x="370.8" y="253.2">Putter Head</text>
<text x="317.6" y="263.4">4/30/2026</text>
<text x="370.8" y="258.1">Real Heel</text>
</g>
<g font-size="4.7">
<text x="45.4" y="27.6">B</text>
<text x="19.5" y="35.8">SCALE 1 : 1</text>
<text x="112.1" y="100.1">C-C</text>
<text x="85.3" y="108.3">SCALE 1 : 1</text>
<text x="305.6" y="253.3">6061 T-6 Aluminum</text>
</g>
<g font-size="4.7" fill="#808080">
<text x="109.7" y="39.7" transform="rotate(20 109.7 39.7)">0.372</text>
<text x="190" y="37.5">4X</text>
<text x="202" y="37.5">0.810</text>
<text x="172.1" y="49.8" transform="rotate(-44 172.1 49.8)">264.29°</text>
<text x="220.7" y="49.5" transform="rotate(-90 220.7 49.5)">0.30</text>
<text x="252.5" y="52.8">TYPICAL</text>
<text x="255.5" y="58.3">R0.10</text>
<text x="171.3" y="68.2">1.70</text>
<text x="96.2" y="72.9" transform="rotate(-70 96.2 72.9)">1.40</text>
<text x="227.4" y="81" transform="rotate(81 227.4 81)">16°</text>
<text x="164.8" y="93.1" transform="rotate(-90 164.8 93.1)">0.25</text>
<text x="245.7" y="90.4" transform="rotate(77 245.7 90.4)">0.673</text>
<text x="195.5" y="138.3">R0.195</text>
<text x="215" y="138.3">1.400</text>
<text x="292.9" y="143.7" transform="rotate(-20 292.9 143.7)">0.50</text>
<text x="310" y="154.5" transform="rotate(70 310 154.5)">1.55</text>
<text x="162.5" y="160.2">0.43</text>
<text x="61.2" y="167.8" transform="rotate(6 61.2 167.8)">R0.50</text>
<text x="132.3" y="164.6" transform="rotate(63 132.3 164.6)">70°</text>
<text x="201.8" y="167.2">0.37</text>
<text x="286.8" y="168.5" transform="rotate(15 286.8 168.5)">R0.20</text>
<text x="332.3" y="170.7" transform="rotate(-90 332.3 170.7)">0.26</text>
<text x="351.5" y="172.6" transform="rotate(-90 351.5 172.6)">0.60</text>
<text x="275.6" y="176.9">0.60</text>
<text x="170.5" y="185" transform="rotate(-41 170.5 185)">93.5°</text>
<text x="44.5" y="187.7" transform="rotate(-90 44.5 187.7)">1.20</text>
<text x="115.7" y="187.7" transform="rotate(-90 115.7 187.7)">0.26</text>
<text x="318.2" y="196.7">0.80</text>
<text x="79.9" y="200.1">3.52</text>
<text x="187.9" y="199.8">1.48</text>
<text x="203.3" y="207.6">4.18</text>
<text x="291" y="205.7" transform="rotate(-90 291 205.7)">0.50</text>
<text x="318.2" y="204.5">3.64</text>
<text x="355.8" y="206.2" transform="rotate(-90 355.8 206.2)">0.30</text>
<text x="248.5" y="213.9" transform="rotate(-90 248.5 213.9)">0.50</text>
</g>
<text font-size="4.6" x="351.1" y="234.2">MECHANICAL ENGINEERING</text>
<text font-size="3.8" x="21.6" y="276.3">SOLIDWORKS Educational Product. For Instructional Use Only.</text>
<g font-size="3.5">
<text x="349.5" y="220.2">INSTITUTE:</text>
<text x="349.5" y="229.6">DEPARTMENT:</text>
<text x="349.4" y="239.1">DESIGNED BY:</text>
<text x="304.4" y="248.4">MATERIAL:</text>
<text x="303.8" y="259.9">DATE:</text>
</g>
<g font-size="3.4">
<text x="351.1" y="251.6">SIZE:</text>
<text x="359.9" y="251.6">TITLE:</text>
<text x="408.9" y="251.7">REV</text>
<text x="351.2" y="265.2">SCALE: 1:2</text>
<text x="370.5" y="265.2">WEIGHT:</text>
<text x="396.1" y="264.8">SHEET 1 OF 1</text>
</g>
<g font-size="3.2">
<text x="304.2" y="220.2">UNLESS OTHERWISE SPECIFIED:</text>
<text x="304.2" y="225.1">DIMENSIONS ARE IN INCHES</text>
<text x="304.2" y="228.3">TOLERANCES:</text>
<text x="304.2" y="231.5">FRACTIONAL</text>
<text x="304.2" y="234.7">ANGULAR: MACH</text>
<text x="304.2" y="237.8">TWO PLACE DECIMAL</text>
<text x="337.3" y="234.7">BEND</text>
<text x="304.2" y="241">THREE PLACE DECIMAL</text>
</g>
</svg>
